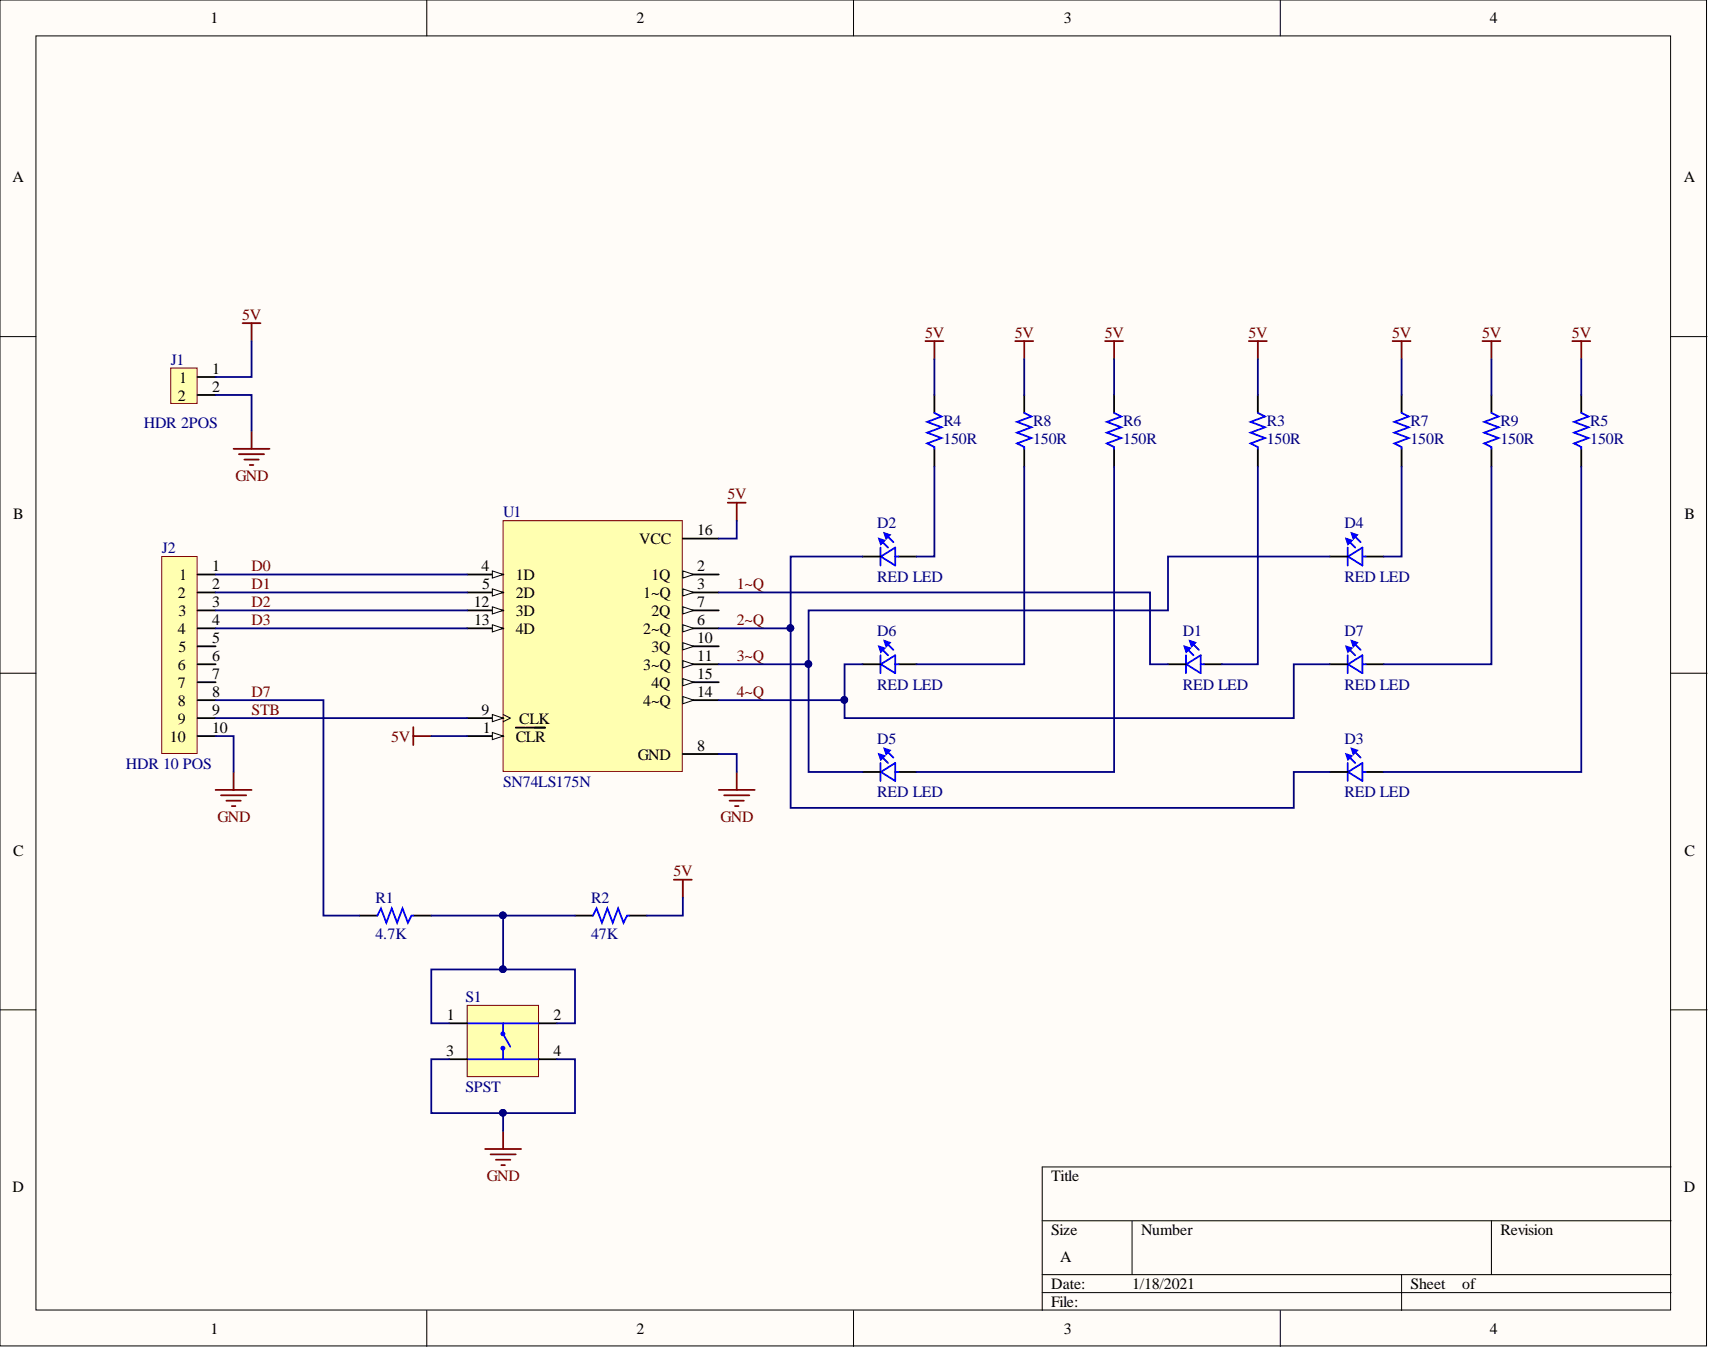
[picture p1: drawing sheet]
<svg xmlns="http://www.w3.org/2000/svg" width="241mm" height="190mm" viewBox="0 0 241 190" stroke-linecap="round" stroke-linejoin="round" font-family="sans-serif">
<g fill="#fffcf8" stroke="#000" stroke-width=".14">
<path d="M0 0h240.8v189.9h-240.8z"/>
<path d="M5.1 5.1h230.6v179.8h-230.6z"/>
</g>
<g fill="none" stroke="#000" stroke-width=".14">
<path d="M60.2 0v5.1M120.4 0v5.1M180.7 0v5.1M0 47.5h5.1M235.8 47.5h5.1M0 95h5.1M235.8 95h5.1M0 142.5h5.1M235.8 142.5h5.1M147.1 172.3h88.7M147.1 179.9h88.7M159.7 172.3v7.6"/>
<path d="M197.8 179.9v5M210.5 172.3v7.6M235.8 164.7h-88.7v20.2M60.2 184.9v5.1M120.4 184.9v5.1M147.1 182.4h88.7M180.7 184.9v5.1"/>
</g>
<path d="M167.4 92.5v2.5M167.4 93.7l2-1.2v2.5zM167.5 91.6l.9 .9M168.3 90.8l.9 .9" fill="none" stroke="#00f" stroke-width=".25"/>
<path d="M167.9 90.4l.8 .3-.5 .5z" fill="#00f"/>
<path d="M167.9 90.4l.8 .3-.5 .5z" fill="none" stroke="#00f" stroke-width=".25"/>
<path d="M167.1 91.2l.8 .3-.5 .5z" fill="#00f"/>
<path d="M131.9 58.3l1 .5-2.1 .7 2.1 .8-2.1 .8 2.1 .7-2.1 .8 1.1 .5v.2M167.1 91.2l.8 .3-.5 .5zM169.4 93.7h.5M53.2 129.2l.6-1 .7 2 .8-2 .7 2 .8-2 .8 2 .5-1h.2M83.7 129.2l.5-1 .7 2 .8-2 .8 2 .7-2 .8 2 .5-1h.2" fill="none" stroke="#00f" stroke-width=".25"/>
<path d="M131.9 55.7v2.6M131.9 63.3v2.6M164.8 93.7h2.6M169.9 93.7h2.5M50.7 129.2h2.5M58.3 129.2h2.6M81.1 129.2h2.6M88.7 129.2h2.6" fill="none" stroke="#000" stroke-width=".25"/>
<path d="M71 73.5h25.3v35.4h-25.3z" fill="#ffffb0" stroke="#800000" stroke-width=".14"/>
<path d="M65.9 81.1h5.1" fill="none" stroke="#000" stroke-width=".25"/>
<path d="M69.5 80.6l1.5 .5-1.5 .5z" fill="#fffcf8"/>
<path d="M69.5 80.6l1.5 .5-1.5 .5z" fill="none" stroke="#000" stroke-width=".14"/>
<path d="M65.9 83.6h5.1" fill="none" stroke="#000" stroke-width=".25"/>
<path d="M69.5 83.1l1.5 .5-1.5 .5z" fill="#fffcf8"/>
<path d="M69.5 83.1l1.5 .5-1.5 .5z" fill="none" stroke="#000" stroke-width=".14"/>
<path d="M65.9 86.1h5.1" fill="none" stroke="#000" stroke-width=".25"/>
<path d="M69.5 85.6l1.5 .5-1.5 .5z" fill="#fffcf8"/>
<path d="M69.5 85.6l1.5 .5-1.5 .5z" fill="none" stroke="#000" stroke-width=".14"/>
<path d="M65.9 88.7h5.1" fill="none" stroke="#000" stroke-width=".25"/>
<path d="M69.5 88.2l1.5 .5-1.5 .5z" fill="#fffcf8"/>
<path d="M69.5 88.2l1.5 .5-1.5 .5z" fill="none" stroke="#000" stroke-width=".14"/>
<path d="M65.9 103.9h5.1" fill="none" stroke="#000" stroke-width=".25"/>
<path d="M69.5 103.4l1.5 .5-1.5 .5z" fill="#fffcf8"/>
<path d="M69.5 103.4l1.5 .5-1.5 .5zM71 100.8l1 .5-1 .5" fill="none" stroke="#000" stroke-width=".14"/>
<path d="M65.9 101.3h5.1M72.8 102.7h1.3M74.2 102.7h1.2M75.5 102.7h1.4" fill="none" stroke="#000" stroke-width=".25"/>
<path d="M69.5 100.8l1.5 .5-1.5 .5z" fill="#fffcf8"/>
<path d="M69.5 100.8l1.5 .5-1.5 .5z" fill="none" stroke="#000" stroke-width=".14"/>
<path d="M96.4 76h5M96.4 81.1h5" fill="none" stroke="#000" stroke-width=".25"/>
<path d="M96.4 80.6l1.5 .5-1.5 .5z" fill="#fffcf8"/>
<path d="M96.4 80.6l1.5 .5-1.5 .5z" fill="none" stroke="#000" stroke-width=".14"/>
<path d="M96.4 83.6h5" fill="none" stroke="#000" stroke-width=".25"/>
<path d="M96.4 83.1l1.5 .5-1.5 .5z" fill="#fffcf8"/>
<path d="M96.4 83.1l1.5 .5-1.5 .5z" fill="none" stroke="#000" stroke-width=".14"/>
<path d="M96.4 86.1h5" fill="none" stroke="#000" stroke-width=".25"/>
<path d="M96.4 85.6l1.5 .5-1.5 .5z" fill="#fffcf8"/>
<path d="M96.4 85.6l1.5 .5-1.5 .5z" fill="none" stroke="#000" stroke-width=".14"/>
<path d="M96.4 88.7h5" fill="none" stroke="#000" stroke-width=".25"/>
<path d="M96.4 88.2l1.5 .5-1.5 .5z" fill="#fffcf8"/>
<path d="M96.4 88.2l1.5 .5-1.5 .5z" fill="none" stroke="#000" stroke-width=".14"/>
<path d="M96.4 91.2h5" fill="none" stroke="#000" stroke-width=".25"/>
<path d="M96.4 90.7l1.5 .5-1.5 .5z" fill="#fffcf8"/>
<path d="M96.4 90.7l1.5 .5-1.5 .5z" fill="none" stroke="#000" stroke-width=".14"/>
<path d="M96.4 93.7h5" fill="none" stroke="#000" stroke-width=".25"/>
<path d="M96.4 93.2l1.5 .5-1.5 .5z" fill="#fffcf8"/>
<path d="M96.4 93.2l1.5 .5-1.5 .5z" fill="none" stroke="#000" stroke-width=".14"/>
<path d="M96.4 96.3h5" fill="none" stroke="#000" stroke-width=".25"/>
<path d="M96.4 95.8l1.5 .5-1.5 .5z" fill="#fffcf8"/>
<path d="M96.4 95.8l1.5 .5-1.5 .5z" fill="none" stroke="#000" stroke-width=".14"/>
<path d="M96.4 98.8h5" fill="none" stroke="#000" stroke-width=".25"/>
<path d="M96.4 98.3l1.5 .5-1.5 .5z" fill="#fffcf8"/>
<path d="M96.4 98.3l1.5 .5-1.5 .5z" fill="none" stroke="#000" stroke-width=".14"/>
<g fill="none" stroke="#000" stroke-width=".25">
<path d="M144.5 55.7v2.6M157.2 55.7v2.6M177.5 55.7v2.6M197.8 55.7v2.6M210.5 55.7v2.6M223.1 55.7v2.6M144.5 63.3v2.6M157.2 63.3v2.6M177.5 63.3v2.6M197.8 63.3v2.6M210.5 63.3v2.6M223.1 63.3v2.6"/>
<path d="M96.4 106.4h5"/>
</g>
<path d="M144.5 58.3l1 .5-2 .7 2 .8-2 .8 2 .7-2 .8 1 .5v.2M157.2 58.3l1 .5-2 .7 2 .8-2 .8 2 .7-2 .8 1 .5v.2M177.5 58.3l1 .5-2 .7 2 .8-2 .8 2 .7-2 .8 1 .5v.2M197.8 58.3l1 .5-2 .7 2 .8-2 .8 2 .7-2 .8 1 .5v.2M210.5 58.3l1 .5-2.1 .7 2.1 .8-2.1 .8 2.1 .7-2.1 .8 1.1 .5v.2M223.1 58.3l1.1 .5-2.1 .7 2.1 .8-2.1 .8 2.1 .7-2.1 .8 1 .5v.2M190.2 107.7v2.5M190.2 108.9l2.1-1.2v2.5zM190.4 106.8l.8 .9M191.1 106l.9 .9" fill="none" stroke="#00f" stroke-width=".25"/>
<g fill="none" stroke="#800000" stroke-width=".25">
<path d="M130.6 48.1h2.5M131.9 48.1v2.6M143.3 48.1h2.5M144.5 48.1v2.6M155.9 48.1h2.6M157.2 48.1v2.6M176.2 48.1h2.6M177.5 48.1v2.6M196.5 48.1h2.5M197.8 48.1v2.6M209.2 48.1h2.5M210.5 48.1v2.6"/>
<path d="M221.9 48.1h2.5M223.1 48.1v2.6"/>
</g>
<path d="M190.7 105.6l.8 .3-.5 .5z" fill="#00f"/>
<path d="M190.7 105.6l.8 .3-.5 .5z" fill="none" stroke="#00f" stroke-width=".25"/>
<path d="M190 106.4l.7 .3-.5 .5z" fill="#00f"/>
<path d="M190.2 77.3v2.5M190.2 78.5l2.1-1.2v2.5zM190.4 76.4l.8 .9M191.1 75.6l.9 .9M190 106.4l.7 .3-.5 .5zM192.3 108.9h.4" fill="none" stroke="#00f" stroke-width=".25"/>
<path d="M187.6 108.9h2.6M192.7 108.9h2.5" fill="none" stroke="#000" stroke-width=".25"/>
<path d="M190.7 75.2l.8 .3-.5 .5z" fill="#00f"/>
<path d="M190.7 75.2l.8 .3-.5 .5z" fill="none" stroke="#00f" stroke-width=".25"/>
<path d="M190 76l.7 .3-.5 .5z" fill="#00f"/>
<path d="M190 76l.7 .3-.5 .5zM192.3 78.5h.4M190.2 92.5v2.5M190.2 93.7l2.1-1.2v2.5zM190.4 91.6l.8 .9M191.1 90.8l.9 .9" fill="none" stroke="#00f" stroke-width=".25"/>
<path d="M187.6 78.5h2.6M192.7 78.5h2.5" fill="none" stroke="#000" stroke-width=".25"/>
<path d="M190.7 90.4l.8 .3-.5 .5z" fill="#00f"/>
<path d="M190.7 90.4l.8 .3-.5 .5z" fill="none" stroke="#00f" stroke-width=".25"/>
<path d="M190 91.2l.7 .3-.5 .5z" fill="#00f"/>
<path d="M190 91.2l.7 .3-.5 .5zM192.3 93.7h.4M124.2 107.7v2.5M124.3 108.9l2-1.2v2.5zM124.4 106.8l.9 .9M125.2 106l.9 .9" fill="none" stroke="#00f" stroke-width=".25"/>
<path d="M187.6 93.7h2.6M192.7 93.7h2.5" fill="none" stroke="#000" stroke-width=".25"/>
<path d="M124.8 105.6l.8 .3-.5 .5z" fill="#00f"/>
<path d="M124.8 105.6l.8 .3-.5 .5z" fill="none" stroke="#00f" stroke-width=".25"/>
<path d="M124 106.4l.8 .3-.5 .5z" fill="#00f"/>
<path d="M124.2 77.3v2.5M124.3 78.5l2-1.2v2.5zM124.4 76.4l.9 .9M125.2 75.6l.9 .9M124 106.4l.8 .3-.5 .5zM126.3 108.9h.5" fill="none" stroke="#00f" stroke-width=".25"/>
<path d="M121.7 108.9h2.5M126.8 108.9h2.5" fill="none" stroke="#000" stroke-width=".25"/>
<path d="M124.8 75.2l.8 .3-.5 .5z" fill="#00f"/>
<path d="M124.8 75.2l.8 .3-.5 .5z" fill="none" stroke="#00f" stroke-width=".25"/>
<path d="M124 76l.8 .3-.5 .5z" fill="#00f"/>
<path d="M124 76l.8 .3-.5 .5zM126.3 78.5h.5M124.2 92.5v2.5M124.3 93.7l2-1.2v2.5zM124.4 91.6l.9 .9M125.2 90.8l.9 .9" fill="none" stroke="#00f" stroke-width=".25"/>
<path d="M121.7 78.5h2.5M126.8 78.5h2.5" fill="none" stroke="#000" stroke-width=".25"/>
<path d="M124.8 90.4l.8 .3-.5 .5z" fill="#00f"/>
<path d="M124.8 90.4l.8 .3-.5 .5z" fill="none" stroke="#00f" stroke-width=".25"/>
<path d="M124 91.2l.8 .3-.5 .5z" fill="#00f"/>
<path d="M124 91.2l.8 .3-.5 .5zM126.3 93.7h.5" fill="none" stroke="#00f" stroke-width=".25"/>
<path d="M121.7 93.7h2.5M126.8 93.7h2.5" fill="none" stroke="#000" stroke-width=".25"/>
<path d="M102.7 70.9h2.5M104 70.9v2.6M101.4 111.5h5.1M102.2 112.2h3.5M102.9 113h2.1M103.7 113.7h.5M104 108.9v2.6" fill="none" stroke="#800000" stroke-width=".25"/>
<path d="M22.8 78.5h5v27.8h-5z" fill="#ffffb0" stroke="#800000" stroke-width=".14"/>
<path d="M27.9 81.1h2.5M27.9 83.6h2.5M27.9 86.1h2.5M27.9 88.7h2.5M27.9 91.2h2.5M27.9 93.7h2.5M27.9 96.3h2.5M27.9 98.8h2.5M27.9 101.3h2.5M27.9 103.9h2.5" fill="none" stroke="#000" stroke-width=".25"/>
<path d="M30.4 111.5h5.1M31.2 112.2h3.5M31.9 113h2.1M32.7 113.7h.5M33 108.9v2.6M95.1 124.1h2.5M96.4 124.1v2.6" fill="none" stroke="#800000" stroke-width=".25"/>
<path d="M65.9 141.9h10.1v10h-10.1z" fill="#ffffb0" stroke="#800000" stroke-width=".14"/>
<g fill="none" stroke="#00f" stroke-width=".25">
<path d="M65.9 144.4h10.2M65.9 149.5h10.2M71 144.4v1.5l1 1.8M71 147.9v1.6"/>
<circle cx="71" cy="147.9" r=".22"/>
<circle cx="71" cy="145.9" r=".22"/>
</g>
<path d="M63.4 144.4h2.5M63.4 149.5h2.5M76.1 144.4h2.5M76.1 149.5h2.5" fill="none" stroke="#000" stroke-width=".25"/>
<path d="M71 159.6v2.5M68.5 162.1h5M69.2 162.9h3.6M70 163.7h2M70.7 164.4h.6" fill="none" stroke="#800000" stroke-width=".25"/>
<path d="M24.1 51.9h3.7v5h-3.7z" fill="#ffffb0" stroke="#800000" stroke-width=".14"/>
<path d="M27.9 53.2h2.5M27.9 55.7h2.5" fill="none" stroke="#000" stroke-width=".25"/>
<path d="M34.2 45.6h2.6M35.5 45.6v2.5M33 63.3h5M33.7 64.1h3.6M34.5 64.9h2M35.2 65.6h.6M35.5 60.8v2.5M58.3 102.6v2.5M58.3 103.9h2.6" fill="none" stroke="#800000" stroke-width=".25"/>
<g fill="none" stroke="#000080" stroke-width=".25">
<path d="M30.4 55.7h5.1v5.1M35.5 48.1v5.1h-5.1M131.9 50.7v5M144.5 50.7v5M157.2 50.7v5M177.5 50.7v5M197.8 50.7v5M210.5 50.7v5M223.1 50.7v5M104 73.5v2.5h-2.6M121.7 78.5h-10.1v10.2h-10.2M131.9 65.9v12.6h-2.6"/>
<path d="M144.5 65.9v27.8h-15.2M157.2 65.9v43h-27.9M177.5 65.9v27.8h-5.1M187.6 78.5h-22.8v7.6h-50.7v7.6M197.8 65.9v12.6h-2.6M210.5 65.9v27.8h-15.3M223.1 65.9v43h-27.9M30.4 98.8h15.2v30.4h5.1M30.4 81.1h35.5M30.4 88.7h35.5M30.4 83.6h35.5M30.4 86.1h35.5"/>
<path d="M101.4 93.7h12.7v15.2h7.6M101.4 83.6h60.9v10.1h2.5M111.6 88.7v25.3h71v-5.1h5M121.7 93.7h-2.5v5.1h-17.8M187.6 93.7h-5v7.6h-63.4v-2.5M30.4 103.9h2.6v5M30.4 101.3h35.5M60.9 103.9h5M101.4 106.4h2.6v2.5M60.9 129.2h20.2M71 129.2v7.6M96.4 126.7v2.5h-5.1"/>
<path d="M63.4 144.4h-2.5v-7.6h20.2v7.6h-2.5M63.4 149.5h-2.5v7.6h20.2v-7.6h-2.5M71 157.1v2.5"/>
</g>
<g fill="#000080" stroke="#000080" stroke-width=".14">
<circle cx="111.5" cy="88.6" r=".47"/>
<circle cx="119.1" cy="98.8" r=".47"/>
<circle cx="114.1" cy="93.7" r=".47"/>
<circle cx="71" cy="129.2" r=".47"/>
<circle cx="71" cy="136.8" r=".47"/>
<circle cx="71" cy="157" r=".47"/>
</g>
<g font-size="2.2">
<text x="29.7" y="3.3">1</text>
<text x="89.8" y="3.3">2</text>
<text x="150.1" y="3.3">3</text>
<text x="210.3" y="3.3">4</text>
<text x="1.8" y="25.7">A</text>
<text x="237.6" y="25.7">A</text>
<text x="25.3" y="54">1</text>
<text x="29.9" y="52.7">1</text>
<text x="25.1" y="56.5">2</text>
<text x="29.9" y="55.3">2</text>
<text x="1.9" y="73.2">B</text>
<text x="90.2" y="76.8">VCC</text>
<text x="98.4" y="75.5">16</text>
<text x="237.7" y="73.2">B</text>
<text x="25.3" y="81.9">1</text>
<text x="29.9" y="83.1">2</text>
<text x="29.9" y="80.6">1</text>
<text x="68" y="80.6">4</text>
<text x="68" y="83.1">5</text>
<text x="72.8" y="81.9">1D</text>
<text x="91.9" y="81.9">1Q</text>
<text x="98.4" y="80.6">2</text>
<text x="98.4" y="83.1">3</text>
<text x="25.1" y="84.4">2</text>
<text x="25.1" y="89.5">4</text>
<text x="25.2" y="86.9">3</text>
<text x="29.9" y="85.7">3</text>
<text x="29.9" y="88.2">4</text>
<text x="66.8" y="85.7">12</text>
<text x="66.9" y="88.2">13</text>
<text x="72.8" y="84.4">2D</text>
<text x="72.8" y="86.9">3D</text>
<text x="72.8" y="89.5">4D</text>
<text x="90.8" y="84.4">1~Q</text>
<text x="90.8" y="89.5">2~Q</text>
<text x="91.9" y="86.9">2Q</text>
<text x="98.4" y="85.7">7</text>
<text x="98.4" y="88.2">6</text>
<text x="25.1" y="94.5">6</text>
<text x="25.2" y="92">5</text>
<text x="29.9" y="90.7">5</text>
<text x="29.9" y="93.3">6</text>
<text x="29.9" y="95.8">7</text>
<text x="90.8" y="94.5">3~Q</text>
<text x="91.9" y="92">3Q</text>
<text x="98.4" y="90.7">10</text>
<text x="98.4" y="95.8">15</text>
<text x="98.4" y="93.3">11</text>
<text x="25.1" y="97.1">7</text>
<text x="25.1" y="99.6">8</text>
<text x="29.9" y="98.3">8</text>
<text x="29.9" y="100.9">9</text>
<text x="68" y="100.9">9</text>
<text x="90.8" y="99.6">4~Q</text>
<text x="91.9" y="97.1">4Q</text>
<text x="98.4" y="98.3">14</text>
<text x="24" y="104.7">10</text>
<text x="25.1" y="102.1">9</text>
<text x="29.9" y="103.4">10</text>
<text x="68.1" y="103.4">1</text>
<text x="72.8" y="104.7">CLR</text>
<text x="73.3" y="102.1">CLK</text>
<text x="90" y="107.2">GND</text>
<text x="98.4" y="105.9">8</text>
<text x="1.9" y="120.8">C</text>
<text x="237.7" y="120.8">C</text>
<text x="63.1" y="143.9">1</text>
<text x="78.1" y="143.9">2</text>
<text x="63" y="149">3</text>
<text x="78.1" y="149">4</text>
<text x="148.3" y="166.7">Title</text>
<text x="1.8" y="168.2">D</text>
<text x="237.6" y="168.2">D</text>
<text x="148.3" y="174.3">Size</text>
<text x="149.6" y="178.1">A</text>
<text x="161" y="174.3">Number</text>
<text x="211.7" y="174.3">Revision</text>
<text x="148.3" y="181.9">Date:</text>
<text x="148.3" y="184.4">File:</text>
<text x="159.7" y="181.9">1/18/2021</text>
<text x="199" y="181.9">Sheet</text>
<text x="206.3" y="181.9">of</text>
<text x="29.7" y="188.2">1</text>
<text x="89.8" y="188.2">2</text>
<text x="150.1" y="188.2">3</text>
<text x="210.3" y="188.2">4</text>
</g>
<g font-size="2.2" fill="#800000">
<text x="34.2" y="45.1">5V</text>
<text x="130.5" y="47.7">5V</text>
<text x="143.2" y="47.7">5V</text>
<text x="155.9" y="47.7">5V</text>
<text x="176.2" y="47.7">5V</text>
<text x="196.5" y="47.7">5V</text>
<text x="209.1" y="47.7">5V</text>
<text x="221.8" y="47.7">5V</text>
<text x="33.2" y="67.9">GND</text>
<text x="102.6" y="70.5">5V</text>
<text x="35.5" y="80.6">D0</text>
<text x="35.5" y="83.1">D1</text>
<text x="104" y="83.1">1~Q</text>
<text x="35.5" y="85.7">D2</text>
<text x="35.5" y="88.2">D3</text>
<text x="104" y="88.2">2~Q</text>
<text x="104" y="93.3">3~Q</text>
<text x="35.5" y="98.3">D7</text>
<text x="35.5" y="100.9">STB</text>
<text x="104" y="98.3">4~Q</text>
<text x="55.2" y="104.7">5V</text>
<text x="30.7" y="116">GND</text>
<text x="101.7" y="116">GND</text>
<text x="95" y="123.7">5V</text>
<text x="68.7" y="166.7">GND</text>
</g>
<g font-size="2.2" fill="#000080">
<text x="24.1" y="51.5">J1</text>
<text x="20.3" y="60.3">HDR 2POS</text>
<text x="133.1" y="60.1">R4</text>
<text x="133.1" y="62.6">150R</text>
<text x="145.8" y="60.1">R8</text>
<text x="145.8" y="62.6">150R</text>
<text x="158.5" y="60.1">R6</text>
<text x="158.5" y="62.6">150R</text>
<text x="178.8" y="60.1">R3</text>
<text x="178.8" y="62.6">150R</text>
<text x="199" y="60.1">R7</text>
<text x="199" y="62.6">150R</text>
<text x="211.7" y="60.1">R9</text>
<text x="211.7" y="62.6">150R</text>
<text x="224.4" y="60.1">R5</text>
<text x="224.4" y="62.6">150R</text>
<text x="71" y="73">U1</text>
<text x="123.8" y="74.5">D2</text>
<text x="189.7" y="74.5">D4</text>
<text x="22.8" y="78.1">J2</text>
<text x="123.8" y="82.1">RED LED</text>
<text x="189.7" y="82.1">RED LED</text>
<text x="123.8" y="89.7">D6</text>
<text x="166.9" y="89.7">D1</text>
<text x="189.7" y="89.7">D7</text>
<text x="123.8" y="97.3">RED LED</text>
<text x="166.9" y="97.3">RED LED</text>
<text x="189.7" y="97.3">RED LED</text>
<text x="123.8" y="104.9">D5</text>
<text x="189.7" y="104.9">D3</text>
<text x="17.7" y="108.5">HDR 10 POS</text>
<text x="71" y="111">SN74LS175N</text>
<text x="123.8" y="112.5">RED LED</text>
<text x="189.7" y="112.5">RED LED</text>
<text x="53" y="127.5">R1</text>
<text x="83.4" y="127.5">R2</text>
<text x="53" y="132.5">4.7K</text>
<text x="83.4" y="132.5">47K</text>
<text x="65.7" y="141.4">S1</text>
<text x="65.7" y="154.1">SPST</text>
</g>
</svg>
